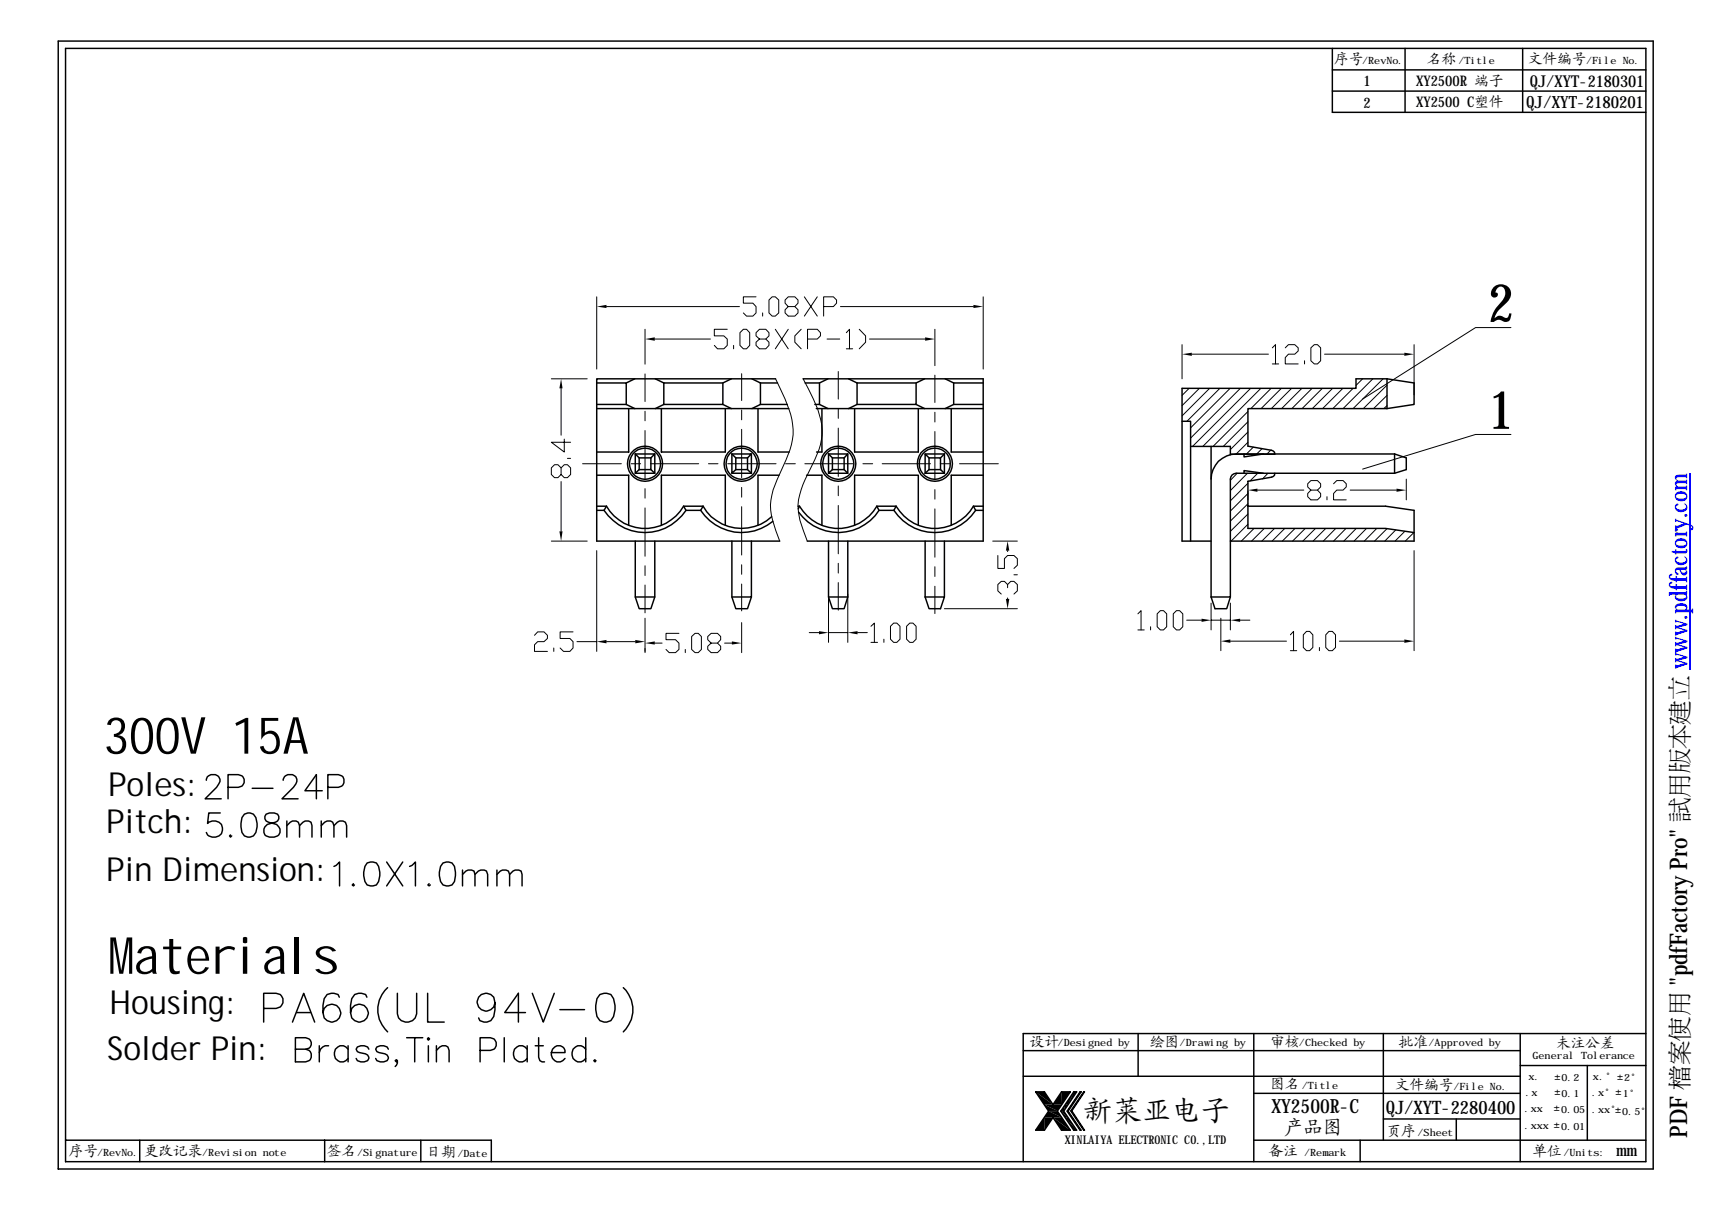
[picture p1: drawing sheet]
<svg xmlns="http://www.w3.org/2000/svg" width="297mm" height="210mm" viewBox="0 0 297 210" stroke-linecap="round" stroke-linejoin="round" font-family="sans-serif">
<g fill="none" stroke="#000" stroke-width=".25">
<path d="M10.1 7.1h276.7v195.7h-276.7zM11.4 8.4h274.2v193.1h-274.2zM231.2 8.4v11.1h54.4M231.2 12.1h54.4M231.2 15.8h54.4M243.8 8.4v11.1M264.2 8.4v11.1M103.5 66.4h5.2v3.8M103.5 70.2h5.2M103.5 70.9h33.3M108.7 70.2l1.4 .7M109.1 70.9v7.5h-5.6"/>
<path d="M110.1 65.7l-1.4 .7M110.2 78.8v3.3l.7-.6M110.2 78.8h3.4l-.7 .6M110.2 78.8l.7 .6M110.9 79.4h2M110.9 79.4v2.1M112.9 79.4v2.1h-2M113.6 78.8v3.3h-3.4M113.7 65.7l1.5 .7M114.8 70.9v7.5h11v-7.5M115.2 66.4v3.8M115.2 70.2l-1.5 .7"/>
<path d="M125.4 66.4v3.8h-10.2M125.4 70.2l1.5 .7M126.9 65.7l-1.5 .7h-10.2M127 78.8v3.3l.7-.6M127 78.8h3.4l-.7 .6M127 78.8l.7 .6M127.7 79.4h2M127.7 79.4v2.1M129.7 79.4v2.1h-2M130.4 78.8v3.3h-3.4M130.5 65.7l1.4 .7M131.5 70.9v7.5h5.4"/>
<path d="M131.9 66.4v3.8l-1.4 .7M131.9 70.2h4.7M131.9 66.4h3M134.6 65.7h-31.1v28.2h31.8M139.3 65.7h31.3v28.2h-30.5M141.6 70.9h29M142.2 66.4v3.8h-.8M142.2 70.2l1.5 .7M142.6 70.9v7.5h-.9M143.7 65.7l-1.5 .7h-2.5M143.7 78.8v3.3l.7-.6M143.7 78.8h3.4l-.6 .6"/>
<path d="M143.7 78.8l.7 .6M144.4 79.4v2.1M144.4 79.4h2.1M146.5 79.4v2.1h-2.1M147.1 78.8v3.3h-3.4M147.2 65.7l1.5 .7M148.3 70.9v7.5h11v-7.5M148.7 66.4v3.8l-1.5 .7M158.9 66.4v3.8h-10.2M158.9 70.2l1.5 .7M160.4 65.7l-1.5 .7h-10.2M160.5 78.8h3.4"/>
<path d="M161.2 79.4h2v2.1M161.2 79.4l-.7-.6v3.3M161.2 79.4v2.1M163.9 78.8v3.3h-3.4M163.9 78.8l-.7 .6M164 65.7l1.5 .7M165 70.9v7.5h5.6M165.5 66.4v3.8l-1.5 .7M165.5 70.2h5.1M165.5 66.4h5.1M205.1 73.1h1.5v20.8M206.6 77.4h6.9v1.5"/>
<path d="M210.1 77.4v26.2M215.8 78.8v.5l3.4-.5M240.7 65.7l4.6 .7v3.8l-4.6 .7M240.7 65.7h-5.4v1.7h-30.2v26.5h5M240.7 70.9h-24.2v6.5l4.1 .7 .5 .4 .1 .3h-7.7M240.7 65.7v5.2M242 78.8h-27.5a4.3 4.3 0 0 0-4.4 4.3M242 78.8l2 .6v2.1l-2 .6M242 78.8v3.3M103.5 87.8h1.7M103.5 82.4h5.6v8.7M103.5 88.5h1.3"/>
<path d="M104.8 88.5a8.5 8.5 0 0 0 14.2 0h2.6M105.2 87.8a7.7 7.7 0 0 0 13.4 0M105.2 87.8l-.4 .7M110.2 93.9v9.7l.7 2h2l.7-2M112.9 81.5l.7 .6M113.6 93.9v9.7h-3.4M114.8 91.1v-8.7h11v8.7M118.6 87.8h3.4M118.6 87.8l.4 .7M121.6 88.5a8.5 8.5 0 0 0 12.5 1.9M122 87.8a7.7 7.7 0 0 0 11.9 1.8M122 87.8l-.4 .7"/>
<path d="M127 93.9v9.7l.7 2h2l.7-2M129.7 81.5l.7 .6M130.4 93.9v9.7h-3.4M135.2 82.4h-3.7v8.7M138.5 87.8h.2M138.7 87.8a7.8 7.8 0 0 0 13.4 0M138.7 87.8l-.2 .5M139.9 82.4h2.7v8.7M143.7 93.9v9.7l.7 2h2.1l.6-2M146.5 81.5l.6 .6M147.1 93.9v9.7h-3.4M148.3 91.1v-8.7h11v8.7"/>
<path d="M152.1 87.8h3.4M152.1 87.8l.4 .7M155.1 88.5h-2.6a8.4 8.4 0 0 1-14 .3M155.1 88.5a8.5 8.5 0 0 0 14.2 0M155.5 87.8a7.8 7.8 0 0 0 13.4 0M155.5 87.8l-.4 .7M160.5 93.9v9.7M161.2 81.5h2M161.2 81.5l-.7 .6M163.2 81.5l.7 .6M163.9 93.9v9.7M168.9 87.8l.4 .7h1.3"/>
<path d="M168.9 87.8h1.7M170.6 82.4h-5.6v8.7M215.8 82.1v-.5l3.4 .5M216.5 87.8h23.9l4.9 .7v5.4h-31.8M221.2 82.1l-.1 .3-.5 .4-4.1 .7v8.2h23.9l4.9 .7M242 82.1h-27.5a1.01 1.01 0 0 0-1 1v20.5h-3.4M160.5 103.6h3.4l-.7 2h-2zM210.1 103.6l.7 2h2l.7-2M35.8 135.4a.92 .92 0 0 1 .8-1h.8a1.02 1.02 0 0 1 .6 1.6l-.4 .6-2 2h2.8M39.6 136.6h1.7a1.12 1.12 0 0 0 .8-1.8l-.8-.4h-1.7v4.2M43.8 136.8h3.6M49.1 135.4a1.03 1.03 0 0 1 .8-1h.8a1.02 1.02 0 0 1 .6 1.6l-.4 .6-2 2h2.8"/>
<path d="M55.9 137.2h-3l2-2.8v4.2M56.9 136.6h1.8a1.1 1.1 0 0 0 1-1.1 1.1 1.1 0 0 0-1-1.1h-1.8v4.2M38.2 141h-2l-.2 1.8a1.48 1.48 0 0 1 2.2 0 1.48 1.48 0 0 1-.2 2.2 1.52 1.52 0 0 1-2.2-.6M40 144.8l-.2 .2 .2 .2 .2-.2M42.4 141.2a1.34 1.34 0 0 1 2 .6 3.2 3.2 0 0 1-.4 3.2 1.34 1.34 0 0 1-2-.6l-.2-1.6 .2-1zM46.2 141.2a.83 .83 0 0 0 .4 1.4l.8 .2a1.19 1.19 0 0 1 1.2 1.1 1.19 1.19 0 0 1-1 1.3h-.8l-.6-.2a1.24 1.24 0 0 1-.4-1.3 1.24 1.24 0 0 1 1.2-.9l.8-.2a.84 .84 0 0 0 .4-1.4l-.6-.2h-.8zM49.8 143.2l.9-.8h.7l.4 .2 .2 .6v2M49.8 142.4v2.8M52 143.2l.9-.8h.6l.5 .2 .1 .6v2M55.7 143.2l.6-.6 .5-.2h.5l.4 .2 .2 .6v2M55.7 142.4v2.8M57.9 143.2l1-.8h.6l.4 .2 .2 .6v2"/>
<path d="M57.9 150.3l.4-.2 .6-.6v4.2M61.3 153.3l-.2 .2 .2 .2 .2-.2M63.7 149.7l.6-.2 1 .2a3.3 3.3 0 0 1 0 3.8l-.6 .2-1-.2a3.3 3.3 0 0 1 0-3.8zM67.1 149.5l2.8 4.2M69.9 149.5l-2.8 4.2M71.1 150.3l.4-.2 .6-.6v4.2M74.5 153.3l-.3 .2 .3 .2 .2-.2M76.9 149.7a1.43 1.43 0 0 1 2 .6l.1 1-.1 1.6a1.33 1.33 0 0 1-1.3 .8 1.33 1.33 0 0 1-1.2-.8 3.3 3.3 0 0 1 .5-3.2zM80.2 151.7l.6-.6 .4-.2h.6l.4 .2 .2 .6v2M80.2 150.9v2.8M82.4 151.7l.6-.6 .4-.2h.6l.4 .2 .2 .6v2M86.2 151.7l.6-.6 .4-.2h.6l.4 .2 .2 .6v2"/>
<path d="M86.2 150.9v2.8M88.4 151.7l.6-.6 .4-.2h.6l.4 .2 .2 .6v2M45.7 174.9h2.2a1.32 1.32 0 0 0 1.2-1.3 1.32 1.32 0 0 0-1.2-1.3h-2.2v5M50.7 177.3l2-5 1.9 5M51.5 175.7h2.4M58.9 173l-.2-.5a1.71 1.71 0 0 0-2.5 .7l-.2 1.2v1.3l.2 .9a1.55 1.55 0 0 0 2.5 .2 1.55 1.55 0 0 0-.5-2.4 1.55 1.55 0 0 0-2.2 1.3M63.7 173l-.3-.5a1.7 1.7 0 0 0-2.4 .7l-.2 1.2v1.3l.2 .9a1.55 1.55 0 0 0 2.5 .2 1.55 1.55 0 0 0-.5-2.4 1.55 1.55 0 0 0-2.2 1.3M67.3 171.3a5.1 5.1 0 0 0 0 7.7M68.9 172.3v3.6a1.69 1.69 0 0 0 1.7 1.4 1.69 1.69 0 0 0 1.7-1.4v-3.6M74.2 172.3v5h2.9M85.9 174a1.55 1.55 0 0 1-2.2 1.2 1.55 1.55 0 0 1-.5-2.4 1.55 1.55 0 0 1 2.5 .2l.2 1v1.1l-.2 1.2a1.62 1.62 0 0 1-2.4 .8l-.3-.5M91.2 175.7h-3.6l2.3-3.4v5"/>
<path d="M92.4 172.3l1.9 5 1.9-5M97.1 175.1h4.3M104.1 172.5l.7-.2 1.2 .2a3.9 3.9 0 0 1 0 4.6 1.63 1.63 0 0 1-2.4-.8l-.2-1.9 .2-1.2zM108.1 171.3a5.2 5.2 0 0 1 0 7.7M197.5 179.3v7.4M217.5 179.3v22.2M240 179.3v18.5M263.8 179.3v22.2M285.6 179.3h-108.1v22.2M11.4 197.8h73.8v3.7M24.2 197.8v3.7M51.3 182h1.7l.6-.2a1 1 0 0 0 0-1.6l-.6-.2h-1.7v4.2h1.7l.6-.2a1.12 1.12 0 0 0 .4-1.2 1.12 1.12 0 0 0-1-.8"/>
<path d="M55.4 181.4v2.8M56.3 197.8v3.7M57 181.4a1.37 1.37 0 0 0-1.6 1.2M60.4 182a1.36 1.36 0 0 0-2.1-.1 1.36 1.36 0 0 0 .3 2.1 1.21 1.21 0 0 0 1.8-.4M60.4 181.4v2.8M64 182l-.2-.4-.6-.2h-.6l-.6 .2-.2 .4 .2 .4 1.8 .6 .2 .6-.2 .4-.6 .2h-.6l-.6-.2-.2-.4M67.4 182l-.2-.4-.6-.2h-.6l-.6 .2-.2 .4 .2 .4 1.8 .6 .2 .6-.2 .4-.6 .2h-.6l-.6-.2-.2-.4M68.9 184l-.1 .2-.2-.2 .2-.2a.8 .8 0 0 1-.2 1.2M70.6 180h2.7M72 180v4.2M73 197.8v3.7M74.3 180l.2 .2-.2 .2-.1-.2z"/>
<path d="M74.3 181.4v2.8M75.7 182.2l.6-.6 .4-.2h.6l.4 .2 .2 .6v2M75.7 181.4v2.8M83.3 182.2h1.8l.6-.2a1.15 1.15 0 0 0 0-1.8l-.6-.2h-1.8v4.2M87.5 180v4.2M91.5 182a1.36 1.36 0 0 0-2.2-.1 1.36 1.36 0 0 0 .4 2.1 1.21 1.21 0 0 0 1.8-.4M91.5 181.4v2.8M92.9 181.4h1.4M93.5 180v3.4l.2 .6 .4 .2h.4M95.7 182.6h2.3a1.13 1.13 0 0 0-.8-1.2 1.13 1.13 0 0 0-1.3 .6 1.35 1.35 0 0 0 .2 1.9 1.35 1.35 0 0 0 1.9-.3M101.6 182a1.36 1.36 0 0 0-2.1-.1 1.36 1.36 0 0 0 .4 2.1 1.21 1.21 0 0 0 1.7-.4M101.6 180v4.2"/>
<path d="M103.2 183.8l-.2 .2 .2 .2 .2-.2M177.5 186.7h86.3M177.5 182.3h86.3M179.7 189.4h1.5l1.5 2.2 1.5-2.2h1.5l-2.2 3.4 2.2 3.3h-1.5l-1.5-2.2-1.5 2.2h-1.5l2.2-3.3zM186.3 189.4h.5l-2.2 3.4 2.2 3.3h-.5l-2.2-3.3zM187.4 189.4h.2l-2.3 3.4 2.3 3.3h-.2l-2.2-3.3zM188 189.4h.2l-2.2 3.3 2.2 3.4h-.2l-2.2-3.4zM217.5 189.7h46.3M217.5 197.8h68.1M236 197.8v3.7M240 194.1h23.8M252.7 194.1v3.7"/>
<path d="M263.8 184.8h21.8M275.4 184.8v13"/>
<circle cx="111.9" cy="80.4" r="2.71"/>
<circle cx="111.9" cy="80.4" r="3"/>
<circle cx="128.7" cy="80.4" r="2.71"/>
<circle cx="128.7" cy="80.4" r="3"/>
<circle cx="145.4" cy="80.4" r="2.71"/>
<circle cx="145.4" cy="80.4" r="3"/>
<circle cx="162.2" cy="80.4" r="2.7"/>
<circle cx="162.2" cy="80.4" r="3.1"/>
</g>
<g fill="none" stroke="#000" stroke-width=".17">
<path d="M103.5 51.5v12.5M105.2 53.2h23.1M111.9 57.1v6.1M113.6 58.8h9.7M126.2 57.1h-2.3v1.2h1.7l.6 .5v1.1l-.6 .6h-1.1l-.6-.6M127.3 59.9v.6M128.4 57.7l.6-.6h.5l.6 .6v2.2l-.6 .6h-.5l-.6-.6zM131.2 51.5h-2.2v1.1h1.6l.6 .6v1.1l-.6 .5h-1.1l-.5-.5M131.8 58.8l-.6-.5v-.6l.6-.6h1.1l.5 .6v.6l-.5 .5h-1.1l-.6 .6v.5l.6 .6h1.1l.5-.6v-.5l-.5-.6M132.3 54.3v.5M134 51.5h.5l.6 .5v2.3l-.6 .5h-.5l-.6-.5v-2.3zM134.5 57.1l2.3 3.4"/>
<path d="M136.8 53.2l-.6-.6v-.6l.6-.5h1.1l.6 .5v.6l-.6 .6h-1.1l-.6 .5v.6l.6 .5h1.1l.6-.5v-.6l-.6-.5M136.8 57.1l-2.3 3.4M139 57.1l-1.1 1.2v1.1l1.1 1.1M139.6 51.5l2.2 3.3M140.1 58.8h1.7l.6-.5v-.6l-.6-.6h-1.7v3.4M141.8 51.5l-2.2 3.3M142.9 53.2h1.7l.5-.6v-.6l-.5-.5h-1.7v3.3M143.5 58.8h2.2M145.8 53.2h23.1M146.8 57.7l.6-.6v3.4M149.1 57.1l1.1 1.2v1.1l-1.1 1.1M150.9 58.8h9.6"/>
<path d="M162.2 57.1v6.3M170.6 51.5v12.5M205.1 59.8v5.9M245.3 59.8v8.7M262.2 56.8h-6.2l-19.6 12.4M95.7 65.7h6.2M97.4 67.4v8.1M97.9 76.2v2.2l-2.2-1.7h3.3M98.5 79.5h.5M111.9 64.9v4.8M111.9 71.3v1.7M111.9 74.7v8.4"/>
<path d="M128.7 64.8v4.7M128.7 71.1v1.7M128.7 74.5v8.4M134.6 65.7a32.5 32.5 0 0 1 2.8 7.1 10.2 10.2 0 0 1-1 7l-1.6 3.4a9.9 9.9 0 0 0-.2 8.8l.7 1.9M139.3 65.7a30.8 30.8 0 0 1 3.1 7.1 9.4 9.4 0 0 1-1 6.9 24.3 24.3 0 0 0-2.6 6.1 9.4 9.4 0 0 0 .6 6.2l.7 1.9M145.4 64.4v4.8M145.4 70.9v1.7M145.4 74.3v8.3M146.8 60.5h1.1M162.2 65.1v4.7M162.2 71.5v1.7M162.2 74.9v8.3"/>
<path d="M206.3 67.4l-1.2 1.2M206.8 61.4h13.3M208.1 67.4l-3 3M209.9 67.4l-4.8 4.8M211.7 67.4l-5.8 5.7M213.4 67.4l-6.8 6.8M215.2 67.4l-8.6 8.6M216.5 71.4l-6 6M216.5 73.2l-4.3 4.2M216.5 74.9l-3 3.1M216.5 76.7l-2 2.1M217 67.4l-10.1 10"/>
<path d="M217.5 77.6l-1.2 1.2M218.8 67.4l-10.1 10M219 77.8l-1 1M220.5 78.1l-.7 .7M220.5 67.4l-3.5 3.5M220.8 60.3l.5-.5v3.3M220.8 63.1h1.1M222.3 67.4l-3.5 3.5M223 60.3l.5-.5h1.1l.6 .5v.6l-.6 .5h-1.1l-.5 .6v1.1h2.2M224.1 67.4l-3.5 3.5M225.9 67.4l-3.5 3.5M226.3 62.6v.5"/>
<path d="M227.4 60.3l.6-.5h.6l.5 .5v2.3l-.5 .5h-.6l-.6-.5zM227.7 67.4l-3.6 3.5M229.4 67.4l-3.5 3.5M229.8 61.4h13.9M231.2 67.4l-3.5 3.5M233 67.4l-3.5 3.5M234.8 67.4l-3.5 3.5M236.4 65.7l-1.1 1.2M238.2 65.7l-5.2 5.2M240 65.7l-5.2 5.2M240.7 66.8l-4.2 4.1M240.7 68.6l-2.4 2.3"/>
<path d="M240.7 70.4l-.6 .5M262.2 75.4h-6.2l-19.6 6M95.7 93.9h6.2M97.4 81.2l.5-.6h.6l.5 .6v1.1l-.5 .6h-.6l-.5-.6v-1.1l-.6-.6h-.6l-.5 .6v1.1l.5 .6h.6l.6-.6M97.4 83.5v8.7M101.1 80.4h6.7M103.5 95.5v17.5M109.5 80.4h1.7M111.9 84.8v1.6M111.9 88.1v8.4M111.9 98.1v1.7M112.8 80.4h8.4"/>
<path d="M122.9 80.4h1.7M126.3 80.4h8.3M128.7 84.6v1.6M128.7 87.9v8.4M128.7 98v1.6M136.3 80.4h1.7M139.6 80.4h8.4M145.4 84.3v1.7M145.4 87.7v8.4M145.4 97.7v1.7M149.7 80.4h1.7M153.1 80.4h8.3"/>
<path d="M162.2 84.9v1.7M162.2 88.3v8.4M162.2 98.3v1.7M163.1 80.4h1.7M166.5 80.4h6.7M172.2 93.9h4.3M173.1 96.4v2.2h1.2v-1.7l.5-.5h1.1l.6 .5v1.2l-.6 .5M174.8 95.5v.2M175.9 99.7h.6M214.7 82.1l-1.2 1.2M216.4 82.1l-2.9 3M216.5 83.8l-3 3.1"/>
<path d="M216.5 85.6l-3 3.1M216.5 87.4l-3 3M216.5 89.2l-3 3M216.5 90.9l-2.9 3M216.5 85.2v1.5M217.6 91.7l-2.2 2.2M218.2 85h8M218.2 82.1l-1.3 1.3M219.4 91.7l-2.2 2.2M220 82.1l-.9 1M221.1 91.7l-2.2 2.2M222.9 91.7l-2.2 2.2"/>
<path d="M224.7 91.7l-2.2 2.2M226.5 91.7l-2.2 2.2M227.4 85l-.5-.5v-.6l.5-.5h1.2l.5 .5v.6l-.5 .5h-1.2l-.5 .6v.6l.5 .5h1.2l.5-.5v-.6l-.5-.6M228.2 91.7l-2.2 2.2M230 91.7l-2.2 2.2M230.2 86.2v.5M231.4 83.9l.5-.5h1.1l.6 .5v.6l-.6 .5h-1.1l-.5 .6v1.1h2.2M231.8 91.7l-2.2 2.2M233.5 91.7l-2.1 2.2M234.3 85h8M235.3 91.7l-2.1 2.2M237.1 91.7l-2.2 2.2"/>
<path d="M238.9 91.7l-2.2 2.2M240.7 91.7l-2.2 2.2M242.2 91.9l-1.9 2M243.7 92.2l-1.7 1.7M244 83.1v3.6M245.3 92.4l-1.5 1.5M245.3 95.5v17.4M92.7 110.2l.6-.6h1.1l.6 .6v.6l-.6 .5h-1.1l-.6 .6v1.1h2.3M96.1 112.4v.6M99.4 109.6h-2.2v1.2h1.7l.5 .5v1.1l-.5 .6h-1.1l-.6-.6M100.1 111.3h3.4M105.2 111.3h5"/>
<path d="M111.9 101.5v4.8M111.9 107.2v6M113.6 111.6h1.3M117.8 109.9h-2.2v1.1h1.6l.6 .6v1.1l-.6 .5h-1.1l-.5-.5M118.9 112.7v.5M120 110.4l.6-.5h.5l.6 .5v2.3l-.6 .5h-.5l-.6-.5zM123.4 111.6l-.6-.6v-.6l.6-.5h1.1l.5 .5v.6l-.5 .6h-1.1l-.6 .5v.6l.6 .5h1.1l.5-.5v-.6l-.5-.5M125.7 111.6h1.3M128.7 101.3v4.7M128.7 108v5.2M140.4 109.7h1.7M143.7 103.1v8.3"/>
<path d="M143.7 109.7h3.4M145.4 101.1v4.7M147.1 103.1v8.3M148.8 109.7h1.7M151.1 108.6l.6-.5v3.3M151.1 111.4h1.2M153.4 110.9v.5M154.5 108.6l.6-.5h.5l.6 .5v2.3l-.6 .5h-.5l-.6-.5zM157.3 108.6l.5-.5h.6l.5 .5v2.3l-.5 .5h-.6l-.5-.5zM162.2 101.7v4.7M163.9 105.6h12.6M174.8 102v-.6l-.5-.5h-.6l-.6 .5v1.1l.6 .6"/>
<path d="M174.8 101.4l.6-.5h.5l.6 .5v1.1l-.6 .6M174.8 103.7v.2M197.4 106.5l.6-.6v3.4M197.4 109.3h1.1M199.6 108.7v.6M200.8 106.5l.5-.6h.6l.5 .6v2.2l-.5 .6h-.6l-.5-.6zM203.6 106.5l.5-.6h.6l.5 .6v2.2l-.5 .6h-.6l-.5-.6zM205.9 107.6h2.6M210.1 104.6v4.7M210.1 107.6h3.4M211.8 107.2v5.7M213.5 104.6v4.7"/>
<path d="M213.5 111.2h9.7M215.2 107.6h1.7M223.9 110.1l.5-.6v3.4M223.9 112.9h1.1M226.7 109.5h.5l.6 .6v2.2l-.6 .6h-.5l-.6-.6v-2.2zM228.9 112.3v.6M230.6 109.5h.6l.5 .6v2.2l-.5 .6h-.6l-.6-.6v-2.2zM232.4 111.2h11.3"/>
</g>
<g fill="#000">
<path d="M103.5 53.2l1.7-.3v.5zM111.9 58.8l1.7-.3v.6zM160.5 58.5l1.7 .3-1.7 .3zM168.9 52.9l1.7 .3-1.7 .2zM97.4 65.7l.2 1.7h-.5zM205.1 61.4l1.7-.2v.5zM243.7 61.2l1.6 .2-1.6 .3zM97.1 92.2h.5l-.2 1.7zM174.8 93.9l.3 1.6h-.6zM216.5 85l1.7-.2v.5zM242.3 84.8l1.7 .2-1.7 .3zM103.5 111.3l1.7-.3v.6z"/>
<path d="M110.2 111l1.7 .3-1.7 .3zM111.9 111.6l1.7-.3v.5zM127 111.3l1.7 .3-1.7 .2zM142.1 109.5l1.6 .2-1.6 .3zM147.1 109.7l1.7-.2v.5zM174.5 103.9h.6l-.3 1.7zM208.5 107.3l1.6 .3-1.6 .3zM211.8 111.2l1.7-.3v.6zM213.5 107.6l1.7-.3v.6zM243.7 110.9l1.6 .3-1.6 .3zM179.7 189.4h1.5zM179.7 189.4l3 2.2h-1.5z"/>
<path d="M179.7 189.4h1.5l1.5 2.2zM179.7 196.1h1.5zM181.2 191.6l2.3 1.1h-1.6zM181.2 191.6h3.1l-.8 1.1zM181.2 193.9v2.2h-1.5zM181.2 193.9h1.5l-1.5 2.2zM181.9 192.7h1.6zM181.9 192.7l1.6 .1zM181.9 192.8l2.4 1.1h-3.1zM181.9 192.8h1.6l.8 1.1zM182.7 193.9l3 2.2h-1.5zM182.7 193.9h1.6l1.4 2.2z"/>
<path d="M184.1 192.7h.5zM184.1 192.7l.5 .1zM184.1 192.8l1.2 1.1h-.5zM184.1 192.8h.5l.7 1.1zM184.2 189.4h1.5zM184.2 189.4l.1 2.2h-1.6zM184.2 189.4h1.5l-1.4 2.2zM184.2 196.1h1.5zM184.8 191.6l-.2 1.1h-.5zM184.8 191.6h.5l-.7 1.1zM184.8 193.9l2 2.2h-.5zM184.8 193.9h.5l1.5 2.2z"/>
<path d="M185.2 192.7h.2zM185.2 192.7l.1 .1zM185.2 192.8l.9 1.1h-.2zM185.2 192.8h.1l.8 1.1zM185.8 192.7h.2zM185.8 192.7l.2 .1zM185.8 192.8l.9 1.1h-.1zM185.8 192.8h.2l.7 1.1zM185.9 191.6l-.5 1.1h-.2zM185.9 191.6h.2l-.7 1.1zM185.9 193.9l1.7 2.2h-.2zM185.9 193.9h.2l1.5 2.2z"/>
<path d="M186.3 189.4h.5zM186.3 189.4l-1 2.2h-.5zM186.3 189.4h.5l-1.5 2.2zM186.3 196.1h.5zM186.5 191.6l-.5 1.1h-.2zM186.5 191.6h.2l-.7 1.1zM186.6 193.9l1.6 2.2h-.2zM186.6 193.9h.1l1.5 2.2zM187.4 189.4h.2zM187.4 189.4l-1.3 2.2h-.2zM187.4 189.4h.2l-1.5 2.2zM187.4 196.1h.2z"/>
<path d="M188 189.4h.2zM188 189.4l-1.3 2.2h-.2zM188 189.4h.2l-1.5 2.2zM188 196.1h.2z"/>
</g>
<path d="M293.3 82.1v34" fill="none" stroke="#00f" stroke-width=".21"/>
<g font-size="9.3">
<text x="258.1" y="55.9">2</text>
<text x="258.1" y="74.4">1</text>
</g>
<g font-size="8.9">
<text x="18" y="130.7">300V 15A</text>
<text x="18.8" y="168.9">Materials</text>
</g>
<g font-size="5.8">
<text x="18.7" y="138.1">Poles:</text>
<text x="18.4" y="144.5">Pitch:</text>
<text x="18.4" y="152.8">Pin Dimension:</text>
<text x="19" y="176">Housing:</text>
<text x="18.6" y="183.8">Solder Pin:</text>
</g>
<text font-size="5.1" x="188.1" y="194.4">新莱亚电子</text>
<g font-size="4.2">
<text x="292.7" y="129.9" transform="rotate(-90 292.7 129.9)">本</text>
<text x="292.7" y="134.2" transform="rotate(-90 292.7 134.2)">版 www</text>
<text x="292.7" y="138.4" transform="rotate(-90 292.7 138.4)">用 立</text>
<text x="292.7" y="176.3" transform="rotate(-90 292.7 176.3)">用actoryPro&quot; 試建.pdffactory.com</text>
<text x="292.7" y="184.8" transform="rotate(-90 292.7 184.8)">案</text>
<text x="292.7" y="180.6" transform="rotate(-90 292.7 180.6)">使</text>
<text x="292.7" y="197.4" transform="rotate(-90 292.7 197.4)">PDF檔 &quot;pdfF</text>
</g>
<g font-size="3.4">
<text x="220.6" y="193.1">XY2500R-C</text>
<text x="222.8" y="196.7">产品图</text>
</g>
<text font-size="3.2" x="240.4" y="193.2">QJ/XYT-2280400</text>
<g font-size="2.9">
<text x="264.8" y="18.7">QJ/XYT-2180201</text>
<text x="280.4" y="200.5">mm</text>
</g>
<text font-size="2.8" x="265.4" y="15.1">QJ/XYT-2180301</text>
<g font-size="2.5">
<text x="231.5" y="11.1">序号</text>
<text x="247.6" y="11.1">名称</text>
<text x="265.2" y="11">文件编号</text>
<text x="236.6" y="15">1</text>
<text x="245.7" y="15">XY2500R 端子</text>
<text x="236.6" y="18.7">2</text>
<text x="245.7" y="18.6">XY2500 C塑件</text>
<text x="178.7" y="181.7">设计</text>
<text x="199.5" y="181.7">绘图</text>
<text x="220.4" y="181.7">审核</text>
<text x="242.7" y="181.7">批准</text>
<text x="270" y="181.8">未注公差</text>
<text x="220.4" y="189">图名</text>
<text x="242.1" y="189">文件编号</text>
<text x="240.6" y="197">页序</text>
<text x="12" y="200.5">序号</text>
<text x="25" y="200.6">更改记录</text>
<text x="56.8" y="200.6">签名</text>
<text x="74" y="200.8">日期</text>
<text x="220.2" y="200.5">备注</text>
<text x="265.9" y="200.5">单位</text>
</g>
<text font-size="2.1" x="184.7" y="198.4">XINLAIYA ELECTRONIC CO.,LTD</text>
<g font-size="1.7">
<text x="236.3" y="11.1">/RevNo.</text>
<text x="253.1" y="11.1">/Title</text>
<text x="275.2" y="11">/File No.</text>
<text x="183.5" y="181.5">/Designed by</text>
<text x="204.7" y="181.4">/Drawing by</text>
<text x="225.4" y="181.4">/Checked by</text>
<text x="247.8" y="181.4">/Approved by</text>
<text x="265.9" y="183.7">General Tolerance</text>
<text x="225.9" y="189">/Title</text>
<text x="252.2" y="189">/File No.</text>
<text x="264.7" y="190.1">.x</text>
<text x="265.2" y="187.3">x.</text>
<text x="269.7" y="187.3">±0.2</text>
<text x="269.7" y="190">±0.1</text>
<text x="276.2" y="190.2">.x° ±1°</text>
<text x="276.4" y="187.3">x.° ±2°</text>
<text x="245.9" y="197">/Sheet</text>
<text x="264.5" y="192.9">.xx</text>
<text x="264.5" y="195.8">.xxx ±0.01</text>
<text x="269.6" y="192.8">±0.05</text>
<text x="276.2" y="193.1">.xx°±0.5°</text>
<text x="16.8" y="200.5">/RevNo.</text>
<text x="35.1" y="200.6">/Revision note</text>
<text x="62" y="200.6">/Signature</text>
<text x="79.4" y="200.8">/Date</text>
<text x="226.3" y="200.5">/Remark</text>
<text x="271.3" y="200.5">/Units:</text>
</g>
</svg>
